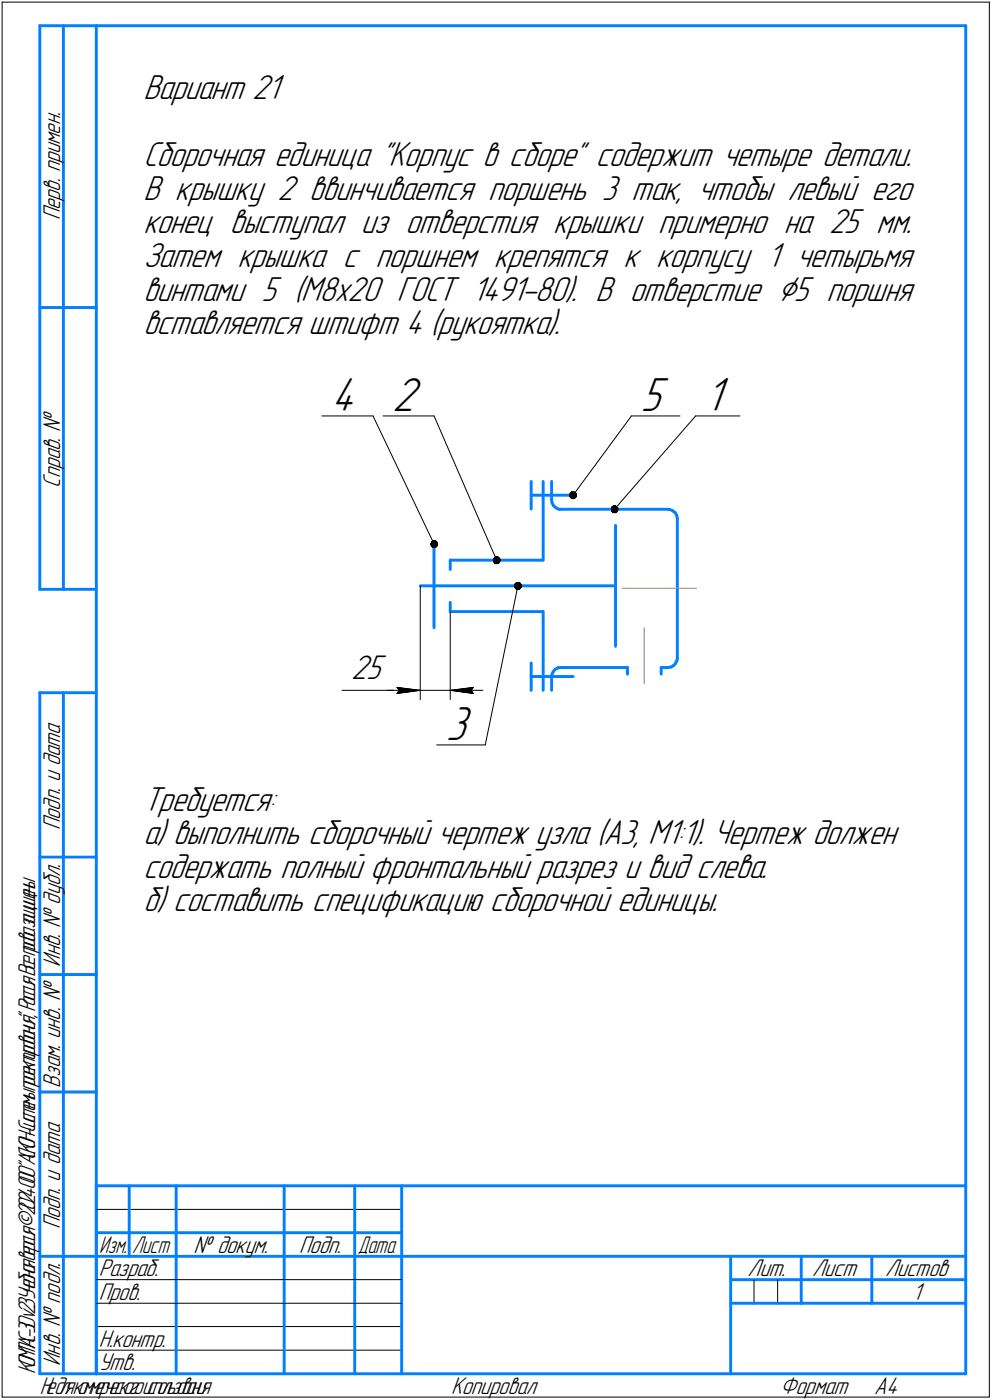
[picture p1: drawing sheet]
<svg xmlns="http://www.w3.org/2000/svg" width="211mm" height="298mm" viewBox="0 0 211 298" stroke-linecap="round" stroke-linejoin="round" font-family="sans-serif">
<g fill="none" stroke="#000" stroke-width=".21">
<path d="M.5 .5h210zM.5 .5v297zM210.5 .5v297zM68.5 88.6h10.9zM79.4 88.6l12.9 27.2zM81.5 88.6h10.8zM92.3 88.6l13.4 30.7zM134.3 88.6l-12.4 16.8zM134.3 88.6h10.4zM148 88.6l-17.3 19.8zM148 88.6h9.4zM89.4 124.7v24.3z"/>
<path d="M95.8 130.2v18.8zM110.2 124.7l-7 33.9zM72.8 147h11.6zM82.5 147h6.9zM84.4 147h5zM84.4 146.4l5 .6zM84.4 146.4l.5 .6zM84.4 147.7l5-.7zM84.9 147l-.5 .7zM89.4 147h6.4zM92.9 158.6h10.3zM95.8 147l4.9 .7z"/>
<path d="M95.8 147l4.9-.6zM95.8 147h6.9zM100.2 147l.5 .7zM100.7 146.4l-.5 .6zM20.5 257.5h65zM20.5 272.5h17zM20.5 277.5h17zM37.5 272.5h23zM37.5 277.5h23zM60.5 272.5h15zM60.5 277.5h15zM75.5 272.5h10z"/>
<path d="M75.5 277.5h10zM160.4 272.5v5zM165.4 272.5v5zM.5 297.5h210zM20.5 282.4h65zM20.5 287.5h65z"/>
</g>
<g fill="none" stroke="#0080ff" stroke-width=".62">
<path d="M8.5 5.5v120zM8.5 5.5h12zM13.5 5.5v120zM20.5 5.5h185zM20.5 5.5v287zM205.5 5.5v287zM8.5 65.5h12zM92.3 115.8v8.9zM95.8 119.3v1.9zM95.8 119.3h19.7zM113 102.5v5.9zM113 105.4h8.9z"/>
<path d="M115.5 102.5v16.8zM117.3 102.5v4zM117.3 106.5l.2 .6zM117.5 107.1l.3 .6zM117.8 107.7l.5 .4zM118.3 108.1l.6 .3zM118.9 108.4h.4zM119.3 108.4h22.8zM131 111.9v12.8zM142.1 108.4l.4 .1zM142.5 108.5l.6 .3zM143.1 108.8l.6 .4z"/>
<path d="M143.7 109.2l.3 .6zM144 109.8l.1 .6zM144.1 110.4v14.9zM8.5 125.5h12zM89.4 124.7h41.6zM92.3 124.7v9zM95.8 128.2v2zM95.8 130.2h19.7zM115.5 130.2v16.8zM131 124.7v12.9zM144.1 125.3v14.8zM8.5 147.5v145z"/>
<path d="M8.5 147.5h12zM13.5 147.5v145zM113 141.2v5.8zM113 144h8.9zM117.3 144.1v2.9zM117.4 143.7l-.1 .4zM117.7 143l-.3 .7zM118.1 142.5l.6-.3zM118.1 142.5l-.4 .5zM118.7 142.2l.6-.1zM119.3 142.1h14.2zM133.5 142.1v1.4z"/>
<path d="M140.7 142.1h1.4zM140.7 142.1v1.4zM142.1 142.1l.6-.1zM142.7 142l.7-.3zM143.8 141.2l-.4 .5zM144 140.5l-.2 .7zM144.1 140.1l-.1 .4zM8.5 182.5h12zM8.5 207.5h12zM8.5 232.5h12zM20.5 252.5h185zM20.5 252.5v40z"/>
<path d="M27.5 252.5v15zM37.5 252.5v25zM60.5 252.5v25zM75.5 252.5v25zM85.5 252.5v40zM8.5 267.5h12zM20.5 262.5h7zM20.5 267.5h7zM27.5 262.5h10zM27.5 267.5h10zM37.5 277.5v15zM37.5 262.5h23z"/>
<path d="M37.5 267.5h23zM60.5 277.5v15zM60.5 262.5h15zM60.5 267.5h15zM75.5 277.5v15zM75.5 262.5h10zM75.5 267.5h10zM85.5 267.5h120zM155.4 267.5v25zM155.4 272.5h15.1zM155.4 277.5h5zM160.4 277.5h5z"/>
<path d="M165.4 277.5h5.1zM170.5 267.5v10zM170.5 272.5h35zM170.5 277.5h15zM185.5 267.5v10zM185.5 277.5h20zM8.5 292.5h12zM20.5 292.5h185z"/>
</g>
<path d="M132.4 125.3h15.8zM137 133.7v11.8z" fill="none" stroke="#ff8000" stroke-width=".21"/>
<g fill="#fff" stroke="#fff" stroke-width=".21">
<path d="M150 79.8h5.4zM150 79.9h5.4zM150 79.9h5.4zM150 80h5.4zM150 80h5.4zM150 80.1h5.4zM150 80.2h5.4zM150 80.2h5.4zM150 80.3h5.4zM150 80.3h5.4zM150 80.4h5.4zM150 80.4h5.4zM150 80.5h5.4zM150 80.5h5.4zM150 80.6h5.4zM150 80.7h5.4zM150 80.7h5.4zM150 80.8h5.4zM150 80.8h5.4zM150 80.9h5.4zM150 80.9h5.4zM150 81h5.4zM150 81.1h5.4zM150 81.1h5.4zM150 81.2h5.4zM150 81.2h5.4zM150 81.3h5.4zM150 81.3h5.4zM150 81.4h5.4zM150 81.4h5.4zM150 81.5h5.4zM150 81.6h5.4zM150 81.6h5.4zM150 81.7h5.4zM150 81.7h5.4zM150 81.8h5.4zM150 81.8h5.4zM150 81.9h5.4zM150 82h5.4zM150 82h5.4zM150 82.1h5.4zM150 82.1h5.4zM150 82.2h5.4zM150 82.2h5.4zM150 82.3h5.4zM150 82.4h5.4zM150 82.4h5.4zM150 82.5h5.4zM150 82.5h5.4zM150 82.6h5.4zM150 82.6h5.4zM150 82.7h5.4zM150 82.7h5.4zM150 82.8h5.4zM150 82.9h5.4zM150 82.9h5.4zM150 83h5.4zM150 83h5.4zM150 83.1h5.4zM150 83.1h5.4zM150 83.2h5.4zM150 83.3h5.4zM150 83.3h5.4zM150 83.4h5.4zM150 83.4h5.4zM150 83.5h5.4zM150 83.5h5.4zM150 83.6h5.4zM150 83.7h5.4zM150 83.7h5.4zM150 83.8h5.4zM150 83.8h5.4zM150 83.9h5.4zM150 83.9h5.4zM150 84h5.4zM150 84h5.4zM150 84.1h5.4zM150 84.2h5.4zM150 84.2h5.4zM150 84.3h5.4zM150 84.3h5.4zM150 84.4h5.4zM150 84.4h5.4zM150 84.5h5.4zM150 84.6h5.4zM150 84.6h5.4zM150 84.7h5.4zM150 84.7h5.4zM150 84.8h5.4zM150 84.8h5.4zM150 84.9h5.4zM150 84.9h5.4zM150 85h5.4zM150 85.1h5.4zM150 85.1h5.4zM150 85.2h5.4zM150 85.2h5.4zM150 85.3h5.4zM150 85.3h5.4zM150 85.4h5.4zM150 85.5h5.4zM150 85.5h5.4zM150 85.6h5.4zM150 85.6h5.4zM150 85.7h5.4zM150 85.7h5.4zM150 85.8h5.4zM150 85.9h5.4zM150 85.9h5.4zM150 86h5.4zM150 86h5.4zM150 86.1h5.4zM150 86.1h5.4zM150 86.2h5.4zM150 86.2h5.4zM150 86.3h5.4zM150 86.4h5.4zM150 86.4h5.4zM150 86.5h5.4zM150 86.5h5.4zM150 86.6h5.4zM150 86.6h5.4zM150 86.7h5.4zM150 86.8h5.4zM150 86.8h5.4zM150 86.9h5.4zM150 86.9h5.4zM150 87h5.4zM150 87h5.4zM150 87.1h5.4zM150 87.2h5.4zM150 87.2h5.4zM150 87.3h5.4zM150 87.3h5.4zM150 87.4h5.4zM150 87.4h5.4zM150 87.5h5.4zM150 87.5h5.4zM150 87.6h5.4zM150 87.7h5.4zM150 87.7h5.4zM150 87.8h5.4zM150 87.8h5.4zM150 87.9h5.4zM150 87.9h5.4zM150 88h5.4zM150 88.1h5.4zM150 88.1h5.4zM150 88.2h5.4zM150 88.2h5.4zM150 88.3h5.4zM150 88.3h5.4zM150 88.4h5.4zM150 88.4h5.4zM150 88.5h5.4zM150 88.6h5.4zM150 88.6h5.4zM150 88.7h5.4zM150 88.7h5.4zM150 88.8h5.4zM150 88.8h5.4zM150 88.9h5.4zM150 89h5.4zM150 89h5.4zM150 89.1h5.4zM150 89.1h5.4zM150 89.2h5.4zM150 89.2h5.4zM150 89.3h5.4zM150 89.4h5.4zM150 89.4h5.4zM150 89.5h5.4zM150 89.5h5.4zM150 89.6h5.4zM150 89.6h5.4z"/>
<path d="M83.5 79.8h6.9zM83.5 79.9h6.9zM83.5 79.9h6.9zM83.5 80h6.9zM83.5 80h6.9zM83.5 80.1h6.9zM83.5 80.2h6.9zM83.5 80.2h6.9zM83.5 80.3h6.9zM83.5 80.3h6.9zM83.5 80.4h6.9zM83.5 80.4h6.9zM83.5 80.5h6.9zM83.5 80.5h6.9zM83.5 80.6h6.9zM83.5 80.7h6.9zM83.5 80.7h6.9zM83.5 80.8h6.9zM83.5 80.8h6.9zM83.5 80.9h6.9zM83.5 80.9h6.9zM83.5 81h6.9zM83.5 81.1h6.9zM83.5 81.1h6.9zM83.5 81.2h6.9zM83.5 81.2h6.9zM83.5 81.3h6.9zM83.5 81.3h6.9zM83.5 81.4h6.9zM83.5 81.4h6.9zM83.5 81.5h6.9zM83.5 81.6h6.9zM83.5 81.6h6.9zM83.5 81.7h6.9zM83.5 81.7h6.9zM83.5 81.8h6.9zM83.5 81.8h6.9zM83.5 81.9h6.9zM83.5 82h6.9zM83.5 82h6.9zM83.5 82.1h6.9zM83.5 82.1h6.9zM83.5 82.2h6.9zM83.5 82.2h6.9zM83.5 82.3h6.9zM83.5 82.4h6.9zM83.5 82.4h6.9zM83.5 82.5h6.9zM83.5 82.5h6.9zM83.5 82.6h6.9zM83.5 82.6h6.9zM83.5 82.7h6.9zM83.5 82.7h6.9zM83.5 82.8h6.9zM83.5 82.9h6.9zM83.5 82.9h6.9zM83.5 83h6.9zM83.5 83h6.9zM83.5 83.1h6.9zM83.5 83.1h6.9zM83.5 83.2h6.9zM83.5 83.3h6.9zM83.5 83.3h6.9zM83.5 83.4h6.9zM83.5 83.4h6.9zM83.5 83.5h6.9zM83.5 83.5h6.9zM83.5 83.6h6.9zM83.5 83.7h6.9zM83.5 83.7h6.9zM83.5 83.8h6.9zM83.5 83.8h6.9zM83.5 83.9h6.9zM83.5 83.9h6.9zM83.5 84h6.9zM83.5 84h6.9zM83.5 84.1h6.9zM83.5 84.2h6.9zM83.5 84.2h6.9zM83.5 84.3h6.9zM83.5 84.3h6.9zM83.5 84.4h6.9zM83.5 84.4h6.9zM83.5 84.5h6.9zM83.5 84.6h6.9zM83.5 84.6h6.9zM83.5 84.7h6.9zM83.5 84.7h6.9zM83.5 84.8h6.9zM83.5 84.8h6.9zM83.5 84.9h6.9zM83.5 84.9h6.9zM83.5 85h6.9zM83.5 85.1h6.9zM83.5 85.1h6.9zM83.5 85.2h6.9zM83.5 85.2h6.9zM83.5 85.3h6.9zM83.5 85.3h6.9zM83.5 85.4h6.9zM83.5 85.5h6.9zM83.5 85.5h6.9zM83.5 85.6h6.9zM83.5 85.6h6.9zM83.5 85.7h6.9zM83.5 85.7h6.9zM83.5 85.8h6.9zM83.5 85.9h6.9zM83.5 85.9h6.9zM83.5 86h6.9zM83.5 86h6.9zM83.5 86.1h6.9zM83.5 86.1h6.9zM83.5 86.2h6.9zM83.5 86.2h6.9zM83.5 86.3h6.9zM83.5 86.4h6.9zM83.5 86.4h6.9zM83.5 86.5h6.9zM83.5 86.5h6.9zM83.5 86.6h6.9zM83.5 86.6h6.9zM83.5 86.7h6.9zM83.5 86.8h6.9zM83.5 86.8h6.9zM83.5 86.9h6.9zM83.5 86.9h6.9zM83.5 87h6.9zM83.5 87h6.9zM83.5 87.1h6.9zM83.5 87.2h6.9zM83.5 87.2h6.9zM83.5 87.3h6.9zM83.5 87.3h6.9zM83.5 87.4h6.9zM83.5 87.4h6.9zM83.5 87.5h6.9zM83.5 87.5h6.9zM83.5 87.6h6.9zM83.5 87.7h6.9zM83.5 87.7h6.9zM83.5 87.8h6.9zM83.5 87.8h6.9zM83.5 87.9h6.9zM83.5 87.9h6.9zM83.5 88h6.9zM83.5 88.1h6.9zM83.5 88.1h6.9zM83.5 88.2h6.9zM83.5 88.2h6.9zM83.5 88.3h6.9zM83.5 88.3h6.9zM83.5 88.4h6.9zM83.5 88.4h6.9zM83.5 88.5h6.9zM83.5 88.6h6.9zM83.5 88.6h6.9zM83.5 88.7h6.9zM83.5 88.7h6.9zM83.5 88.8h6.9zM83.5 88.8h6.9zM83.5 88.9h6.9zM83.5 89h6.9zM83.5 89h6.9zM83.5 89.1h6.9zM83.5 89.1h6.9zM83.5 89.2h6.9zM83.5 89.2h6.9zM83.5 89.3h6.9zM83.5 89.4h6.9zM83.5 89.4h6.9zM83.5 89.5h6.9zM83.5 89.5h6.9zM83.5 89.6h6.9zM83.5 89.6h6.9z"/>
<path d="M94.9 149.9h6.4zM94.9 149.9h6.4zM94.9 150h6.4zM94.9 150h6.4zM94.9 150.1h6.4zM94.9 150.1h6.4zM94.9 150.2h6.4zM94.9 150.3h6.4zM94.9 150.3h6.4zM94.9 150.4h6.4zM94.9 150.4h6.4zM94.9 150.5h6.4zM94.9 150.5h6.4zM94.9 150.6h6.4zM94.9 150.7h6.4zM94.9 150.7h6.4zM94.9 150.8h6.4zM94.9 150.8h6.4zM94.9 150.9h6.4zM94.9 150.9h6.4zM94.9 151h6.4zM94.9 151h6.4zM94.9 151.1h6.4zM94.9 151.2h6.4zM94.9 151.2h6.4zM94.9 151.3h6.4zM94.9 151.3h6.4zM94.9 151.4h6.4zM94.9 151.4h6.4zM94.9 151.5h6.4zM94.9 151.6h6.4zM94.9 151.6h6.4zM94.9 151.7h6.4zM94.9 151.7h6.4zM94.9 151.8h6.4zM94.9 151.8h6.4zM94.9 151.9h6.4zM94.9 151.9h6.4zM94.9 152h6.4zM94.9 152.1h6.4zM94.9 152.1h6.4zM94.9 152.2h6.4zM94.9 152.2h6.4zM94.9 152.3h6.4zM94.9 152.3h6.4zM94.9 152.4h6.4zM94.9 152.5h6.4zM94.9 152.5h6.4zM94.9 152.6h6.4zM94.9 152.6h6.4zM94.9 152.7h6.4zM94.9 152.7h6.4zM94.9 152.8h6.4zM94.9 152.9h6.4zM94.9 152.9h6.4zM94.9 153h6.4zM94.9 153h6.4zM94.9 153.1h6.4zM94.9 153.1h6.4zM94.9 153.2h6.4zM94.9 153.2h6.4zM94.9 153.3h6.4zM94.9 153.4h6.4zM94.9 153.4h6.4zM94.9 153.5h6.4zM94.9 153.5h6.4zM94.9 153.6h6.4zM94.9 153.6h6.4zM94.9 153.7h6.4zM94.9 153.8h6.4zM94.9 153.8h6.4zM94.9 153.9h6.4zM94.9 153.9h6.4zM94.9 154h6.4zM94.9 154h6.4zM94.9 154.1h6.4zM94.9 154.1h6.4zM94.9 154.2h6.4zM94.9 154.3h6.4zM94.9 154.3h6.4zM94.9 154.4h6.4zM94.9 154.4h6.4zM94.9 154.5h6.4zM94.9 154.5h6.4zM94.9 154.6h6.4zM94.9 154.7h6.4zM94.9 154.7h6.4zM94.9 154.8h6.4zM94.9 154.8h6.4zM94.9 154.9h6.4zM94.9 154.9h6.4zM94.9 155h6.4zM94.9 155.1h6.4zM94.9 155.1h6.4zM94.9 155.2h6.4zM94.9 155.2h6.4zM94.9 155.3h6.4zM94.9 155.3h6.4zM94.9 155.4h6.4zM94.9 155.4h6.4zM94.9 155.5h6.4zM94.9 155.6h6.4zM94.9 155.6h6.4zM94.9 155.7h6.4zM94.9 155.7h6.4zM94.9 155.8h6.4zM94.9 155.8h6.4zM94.9 155.9h6.4zM94.9 156h6.4zM94.9 156h6.4zM94.9 156.1h6.4zM94.9 156.1h6.4zM94.9 156.2h6.4zM94.9 156.2h6.4zM94.9 156.3h6.4zM94.9 156.4h6.4zM94.9 156.4h6.4zM94.9 156.5h6.4zM94.9 156.5h6.4zM94.9 156.6h6.4zM94.9 156.6h6.4zM94.9 156.7h6.4zM94.9 156.7h6.4zM94.9 156.8h6.4zM94.9 156.9h6.4zM94.9 156.9h6.4zM94.9 157h6.4zM94.9 157h6.4zM94.9 157.1h6.4zM94.9 157.1h6.4zM94.9 157.2h6.4zM94.9 157.3h6.4zM94.9 157.3h6.4zM94.9 157.4h6.4zM94.9 157.4h6.4zM94.9 157.5h6.4zM94.9 157.5h6.4zM94.9 157.6h6.4zM94.9 157.6h6.4zM94.9 157.7h6.4zM94.9 157.8h6.4zM94.9 157.8h6.4zM94.9 157.9h6.4zM94.9 157.9h6.4zM94.9 158h6.4zM94.9 158h6.4zM94.9 158.1h6.4zM94.9 158.2h6.4zM94.9 158.2h6.4zM94.9 158.3h6.4zM94.9 158.3h6.4zM94.9 158.4h6.4zM94.9 158.4h6.4zM94.9 158.5h6.4zM94.9 158.6h6.4zM94.9 158.6h6.4zM94.9 158.7h6.4zM94.9 158.7h6.4zM94.9 158.8h6.4zM94.9 158.8h6.4zM94.9 158.9h6.4zM94.9 158.9h6.4zM94.9 159h6.4zM94.9 159.1h6.4zM94.9 159.1h6.4zM94.9 159.2h6.4zM94.9 159.2h6.4zM94.9 159.3h6.4zM94.9 159.3h6.4zM94.9 159.4h6.4zM94.9 159.5h6.4zM94.9 159.5h6.4zM94.9 159.6h6.4zM94.9 159.6h6.4zM94.9 159.7h6.4z"/>
<path d="M70.5 79.8h6.9zM70.5 79.9h6.9zM70.5 79.9h6.9zM70.5 80h6.9zM70.5 80h6.9zM70.5 80.1h6.9zM70.5 80.2h6.9zM70.5 80.2h6.9zM70.5 80.3h6.9zM70.5 80.3h6.9zM70.5 80.4h6.9zM70.5 80.4h6.9zM70.5 80.5h6.9zM70.5 80.5h6.9zM70.5 80.6h6.9zM70.5 80.7h6.9zM70.5 80.7h6.9zM70.5 80.8h6.9zM70.5 80.8h6.9zM70.5 80.9h6.9zM70.5 80.9h6.9zM70.5 81h6.9zM70.5 81.1h6.9zM70.5 81.1h6.9zM70.5 81.2h6.9zM70.5 81.2h6.9zM70.5 81.3h6.9zM70.5 81.3h6.9zM70.5 81.4h6.9zM70.5 81.4h6.9zM70.5 81.5h6.9zM70.5 81.6h6.9zM70.5 81.6h6.9zM70.5 81.7h6.9zM70.5 81.7h6.9zM70.5 81.8h6.9zM70.5 81.8h6.9zM70.5 81.9h6.9zM70.5 82h6.9zM70.5 82h6.9zM70.5 82.1h6.9zM70.5 82.1h6.9zM70.5 82.2h6.9zM70.5 82.2h6.9zM70.5 82.3h6.9zM70.5 82.4h6.9zM70.5 82.4h6.9zM70.5 82.5h6.9zM70.5 82.5h6.9zM70.5 82.6h6.9zM70.5 82.6h6.9zM70.5 82.7h6.9zM70.5 82.7h6.9zM70.5 82.8h6.9zM70.5 82.9h6.9zM70.5 82.9h6.9zM70.5 83h6.9zM70.5 83h6.9zM70.5 83.1h6.9zM70.5 83.1h6.9zM70.5 83.2h6.9zM70.5 83.3h6.9zM70.5 83.3h6.9zM70.5 83.4h6.9zM70.5 83.4h6.9zM70.5 83.5h6.9zM70.5 83.5h6.9zM70.5 83.6h6.9zM70.5 83.7h6.9zM70.5 83.7h6.9zM70.5 83.8h6.9zM70.5 83.8h6.9zM70.5 83.9h6.9zM70.5 83.9h6.9zM70.5 84h6.9zM70.5 84h6.9zM70.5 84.1h6.9zM70.5 84.2h6.9zM70.5 84.2h6.9zM70.5 84.3h6.9zM70.5 84.3h6.9zM70.5 84.4h6.9zM70.5 84.4h6.9zM70.5 84.5h6.9zM70.5 84.6h6.9zM70.5 84.6h6.9zM70.5 84.7h6.9zM70.5 84.7h6.9zM70.5 84.8h6.9zM70.5 84.8h6.9zM70.5 84.9h6.9zM70.5 84.9h6.9zM70.5 85h6.9zM70.5 85.1h6.9zM70.5 85.1h6.9zM70.5 85.2h6.9zM70.5 85.2h6.9zM70.5 85.3h6.9zM70.5 85.3h6.9zM70.5 85.4h6.9zM70.5 85.5h6.9zM70.5 85.5h6.9zM70.5 85.6h6.9zM70.5 85.6h6.9zM70.5 85.7h6.9zM70.5 85.7h6.9zM70.5 85.8h6.9zM70.5 85.9h6.9zM70.5 85.9h6.9zM70.5 86h6.9zM70.5 86h6.9zM70.5 86.1h6.9zM70.5 86.1h6.9zM70.5 86.2h6.9zM70.5 86.2h6.9zM70.5 86.3h6.9zM70.5 86.4h6.9zM70.5 86.4h6.9zM70.5 86.5h6.9zM70.5 86.5h6.9zM70.5 86.6h6.9zM70.5 86.6h6.9zM70.5 86.7h6.9zM70.5 86.8h6.9zM70.5 86.8h6.9zM70.5 86.9h6.9zM70.5 86.9h6.9zM70.5 87h6.9zM70.5 87h6.9zM70.5 87.1h6.9zM70.5 87.2h6.9zM70.5 87.2h6.9zM70.5 87.3h6.9zM70.5 87.3h6.9zM70.5 87.4h6.9zM70.5 87.4h6.9zM70.5 87.5h6.9zM70.5 87.5h6.9zM70.5 87.6h6.9zM70.5 87.7h6.9zM70.5 87.7h6.9zM70.5 87.8h6.9zM70.5 87.8h6.9zM70.5 87.9h6.9zM70.5 87.9h6.9zM70.5 88h6.9zM70.5 88.1h6.9zM70.5 88.1h6.9zM70.5 88.2h6.9zM70.5 88.2h6.9zM70.5 88.3h6.9zM70.5 88.3h6.9zM70.5 88.4h6.9zM70.5 88.4h6.9zM70.5 88.5h6.9zM70.5 88.6h6.9zM70.5 88.6h6.9zM70.5 88.7h6.9zM70.5 88.7h6.9zM70.5 88.8h6.9zM70.5 88.8h6.9zM70.5 88.9h6.9zM70.5 89h6.9zM70.5 89h6.9zM70.5 89.1h6.9zM70.5 89.1h6.9zM70.5 89.2h6.9zM70.5 89.2h6.9zM70.5 89.3h6.9zM70.5 89.4h6.9zM70.5 89.4h6.9zM70.5 89.5h6.9zM70.5 89.5h6.9zM70.5 89.6h6.9zM70.5 89.6h6.9z"/>
<path d="M136.3 79.8h6.4zM136.3 79.9h6.4zM136.3 79.9h6.4zM136.3 80h6.4zM136.3 80h6.4zM136.3 80.1h6.4zM136.3 80.2h6.4zM136.3 80.2h6.4zM136.3 80.3h6.4zM136.3 80.3h6.4zM136.3 80.4h6.4zM136.3 80.4h6.4zM136.3 80.5h6.4zM136.3 80.5h6.4zM136.3 80.6h6.4zM136.3 80.7h6.4zM136.3 80.7h6.4zM136.3 80.8h6.4zM136.3 80.8h6.4zM136.3 80.9h6.4zM136.3 80.9h6.4zM136.3 81h6.4zM136.3 81.1h6.4zM136.3 81.1h6.4zM136.3 81.2h6.4zM136.3 81.2h6.4zM136.3 81.3h6.4zM136.3 81.3h6.4zM136.3 81.4h6.4zM136.3 81.4h6.4zM136.3 81.5h6.4zM136.3 81.6h6.4zM136.3 81.6h6.4zM136.3 81.7h6.4zM136.3 81.7h6.4zM136.3 81.8h6.4zM136.3 81.8h6.4zM136.3 81.9h6.4zM136.3 82h6.4zM136.3 82h6.4zM136.3 82.1h6.4zM136.3 82.1h6.4zM136.3 82.2h6.4zM136.3 82.2h6.4zM136.3 82.3h6.4zM136.3 82.4h6.4zM136.3 82.4h6.4zM136.3 82.5h6.4zM136.3 82.5h6.4zM136.3 82.6h6.4zM136.3 82.6h6.4zM136.3 82.7h6.4zM136.3 82.7h6.4zM136.3 82.8h6.4zM136.3 82.9h6.4zM136.3 82.9h6.4zM136.3 83h6.4zM136.3 83h6.4zM136.3 83.1h6.4zM136.3 83.1h6.4zM136.3 83.2h6.4zM136.3 83.3h6.4zM136.3 83.3h6.4zM136.3 83.4h6.4zM136.3 83.4h6.4zM136.3 83.5h6.4zM136.3 83.5h6.4zM136.3 83.6h6.4zM136.3 83.7h6.4zM136.3 83.7h6.4zM136.3 83.8h6.4zM136.3 83.8h6.4zM136.3 83.9h6.4zM136.3 83.9h6.4zM136.3 84h6.4zM136.3 84h6.4zM136.3 84.1h6.4zM136.3 84.2h6.4zM136.3 84.2h6.4zM136.3 84.3h6.4zM136.3 84.3h6.4zM136.3 84.4h6.4zM136.3 84.4h6.4zM136.3 84.5h6.4zM136.3 84.6h6.4zM136.3 84.6h6.4zM136.3 84.7h6.4zM136.3 84.7h6.4zM136.3 84.8h6.4zM136.3 84.8h6.4zM136.3 84.9h6.4zM136.3 84.9h6.4zM136.3 85h6.4zM136.3 85.1h6.4zM136.3 85.1h6.4zM136.3 85.2h6.4zM136.3 85.2h6.4zM136.3 85.3h6.4zM136.3 85.3h6.4zM136.3 85.4h6.4zM136.3 85.5h6.4zM136.3 85.5h6.4zM136.3 85.6h6.4zM136.3 85.6h6.4zM136.3 85.7h6.4zM136.3 85.7h6.4zM136.3 85.8h6.4zM136.3 85.9h6.4zM136.3 85.9h6.4zM136.3 86h6.4zM136.3 86h6.4zM136.3 86.1h6.4zM136.3 86.1h6.4zM136.3 86.2h6.4zM136.3 86.2h6.4zM136.3 86.3h6.4zM136.3 86.4h6.4zM136.3 86.4h6.4zM136.3 86.5h6.4zM136.3 86.5h6.4zM136.3 86.6h6.4zM136.3 86.6h6.4zM136.3 86.7h6.4zM136.3 86.8h6.4zM136.3 86.8h6.4zM136.3 86.9h6.4zM136.3 86.9h6.4zM136.3 87h6.4zM136.3 87h6.4zM136.3 87.1h6.4zM136.3 87.2h6.4zM136.3 87.2h6.4zM136.3 87.3h6.4zM136.3 87.3h6.4zM136.3 87.4h6.4zM136.3 87.4h6.4zM136.3 87.5h6.4zM136.3 87.5h6.4zM136.3 87.6h6.4zM136.3 87.7h6.4zM136.3 87.7h6.4zM136.3 87.8h6.4zM136.3 87.8h6.4zM136.3 87.9h6.4zM136.3 87.9h6.4zM136.3 88h6.4zM136.3 88.1h6.4zM136.3 88.1h6.4zM136.3 88.2h6.4zM136.3 88.2h6.4zM136.3 88.3h6.4zM136.3 88.3h6.4zM136.3 88.4h6.4zM136.3 88.4h6.4zM136.3 88.5h6.4zM136.3 88.6h6.4zM136.3 88.6h6.4zM136.3 88.7h6.4zM136.3 88.7h6.4zM136.3 88.8h6.4zM136.3 88.8h6.4zM136.3 88.9h6.4zM136.3 89h6.4zM136.3 89h6.4zM136.3 89.1h6.4zM136.3 89.1h6.4zM136.3 89.2h6.4zM136.3 89.2h6.4zM136.3 89.3h6.4zM136.3 89.4h6.4zM136.3 89.4h6.4zM136.3 89.5h6.4zM136.3 89.5h6.4zM136.3 89.6h6.4zM136.3 89.6h6.4z"/>
<path d="M74.7 139h7.7zM74.7 139h7.7zM74.7 139.1h7.7zM74.7 139.1h7.7zM74.7 139.2h7.7zM74.7 139.2h7.7zM74.7 139.3h7.7zM74.7 139.4h7.7zM74.7 139.4h7.7zM74.7 139.5h7.7zM74.7 139.5h7.7zM74.7 139.6h7.7zM74.7 139.6h7.7zM74.7 139.7h7.7zM74.7 139.8h7.7zM74.7 139.8h7.7zM74.7 139.9h7.7zM74.7 139.9h7.7zM74.7 140h7.7zM74.7 140h7.7zM74.7 140.1h7.7zM74.7 140.2h7.7zM74.7 140.2h7.7zM74.7 140.3h7.7zM74.7 140.3h7.7zM74.7 140.4h7.7zM74.7 140.4h7.7zM74.7 140.5h7.7zM74.7 140.5h7.7zM74.7 140.6h7.7zM74.7 140.7h7.7zM74.7 140.7h7.7zM74.7 140.8h7.7zM74.7 140.8h7.7zM74.7 140.9h7.7zM74.7 140.9h7.7zM74.7 141h7.7zM74.7 141.1h7.7zM74.7 141.1h7.7zM74.7 141.2h7.7zM74.7 141.2h7.7zM74.7 141.3h7.7zM74.7 141.3h7.7zM74.7 141.4h7.7zM74.7 141.4h7.7zM74.7 141.5h7.7zM74.7 141.6h7.7zM74.7 141.6h7.7zM74.7 141.7h7.7zM74.7 141.7h7.7zM74.7 141.8h7.7zM74.7 141.8h7.7zM74.7 141.9h7.7zM74.7 142h7.7zM74.7 142h7.7zM74.7 142.1h7.7zM74.7 142.1h7.7zM74.7 142.2h7.7zM74.7 142.2h7.7zM74.7 142.3h7.7zM74.7 142.4h7.7zM74.7 142.4h7.7zM74.7 142.5h7.7zM74.7 142.5h7.7zM74.7 142.6h7.7zM74.7 142.6h7.7zM74.7 142.7h7.7zM74.7 142.7h7.7zM74.7 142.8h7.7zM74.7 142.9h7.7zM74.7 142.9h7.7zM74.7 143h7.7zM74.7 143h7.7zM74.7 143.1h7.7zM74.7 143.1h7.7zM74.7 143.2h7.7zM74.7 143.3h7.7zM74.7 143.3h7.7zM74.7 143.4h7.7zM74.7 143.4h7.7zM74.7 143.5h7.7zM74.7 143.5h7.7zM74.7 143.6h7.7zM74.7 143.7h7.7zM74.7 143.7h7.7zM74.7 143.8h7.7zM74.7 143.8h7.7zM74.7 143.9h7.7zM74.7 143.9h7.7zM74.7 144h7.7zM74.7 144h7.7zM74.7 144.1h7.7zM74.7 144.2h7.7zM74.7 144.2h7.7zM74.7 144.3h7.7zM74.7 144.3h7.7zM74.7 144.4h7.7zM74.7 144.4h7.7zM74.7 144.5h7.7zM74.7 144.6h7.7zM74.7 144.6h7.7zM74.7 144.7h7.7zM74.7 144.7h7.7zM74.7 144.8h7.7zM74.7 144.8h7.7zM74.7 144.9h7.7zM74.7 144.9h7.7zM74.7 145h7.7zM74.7 145.1h7.7zM74.7 145.1h7.7zM74.7 145.2h7.7zM74.7 145.2h7.7zM74.7 145.3h7.7zM74.7 145.3h7.7zM74.7 145.4h7.7zM74.7 145.5h7.7zM74.7 145.5h7.7zM74.7 145.6h7.7zM74.7 145.6h7.7zM74.7 145.7h7.7zM74.7 145.7h7.7zM74.7 145.8h7.7zM74.7 145.9h7.7zM74.7 145.9h7.7zM74.7 146h7.7z"/>
<path d="M100.8 145.9h.4zM100.3 145.9h.9zM99.9 146h1.3zM99.4 146h1.8zM98.9 146.1h2.3zM98.5 146.1h2.7zM98 146.2h3.2zM97.5 146.2h3.7zM97.4 146.3h3.8zM97.3 146.4h3.9zM97.1 146.4h4.1zM97 146.5h4.2zM96.9 146.5h4.3zM96.7 146.6h4.5zM96.6 146.6h4.6zM96.5 146.7h4.7zM96.4 146.8h4.8zM96.2 146.8h5zM96.1 146.9h5.1zM96 146.9h5.2zM95.8 147h5.4zM96 147h5.2zM96.1 147.1h5.1zM96.2 147.2h5zM96.4 147.2h4.8zM96.5 147.3h4.7zM96.6 147.3h4.6zM96.7 147.4h4.5zM96.9 147.4h4.3zM97 147.5h4.2zM97.1 147.5h4.1zM97.3 147.6h3.9zM97.4 147.7h3.8zM97.5 147.7h3.7zM98 147.8h3.2zM98.4 147.8h2.8zM98.8 147.9h2.4zM99.2 147.9h2zM99.6 148h1.6zM100 148.1h1.2zM100.4 148.1h.8zM100.8 148.2h.4z"/>
<path d="M83.9 145.9h.5zM83.9 145.9h1zM83.9 146h1.4zM83.9 146h1.9zM83.9 146.1h2.3zM83.9 146.1h2.8zM83.9 146.2h3.3zM83.9 146.2h3.7zM83.9 146.3h3.9zM83.9 146.4h4zM83.9 146.4h4.2zM83.9 146.5h4.3zM83.9 146.5h4.4zM83.9 146.6h4.5zM83.9 146.6h4.7zM83.9 146.7h4.8zM83.9 146.8h5zM83.9 146.8h5.1zM83.9 146.9h5.3zM83.9 146.9h5.4zM83.9 147h5.5zM83.9 147h5.4zM83.9 147.1h5.3zM83.9 147.2h5.1zM83.9 147.2h5zM83.9 147.3h4.8zM83.9 147.3h4.7zM83.9 147.4h4.5zM83.9 147.4h4.4zM83.9 147.5h4.3zM83.9 147.5h4.2zM83.9 147.6h4zM83.9 147.7h3.9zM83.9 147.7h3.7zM83.9 147.8h3.3zM83.9 147.8h2.9zM83.9 147.9h2.5zM83.9 147.9h2.1zM83.9 148h1.7zM83.9 148.1h1.3zM83.9 148.1h.9zM83.9 148.2h.5z"/>
</g>
<g fill="#000" stroke="#000" stroke-width=".21">
<path d="M92.2 115.1h.4zM92 115.1h.7zM91.9 115.2h.9zM91.9 115.3h1zM91.8 115.3h1.1zM91.8 115.4h1.2zM91.7 115.4h1.3zM91.7 115.5h1.4zM91.7 115.5h1.4zM91.7 115.6h1.4zM91.7 115.7h1.4zM91.6 115.7h1.6zM91.6 115.8h1.6zM91.6 115.8h1.6zM91.6 115.9h1.6zM91.6 115.9h1.6zM91.6 116h1.6zM91.7 116h1.4zM91.7 116.1h1.4zM91.7 116.2h1.4zM91.7 116.2h1.4zM91.7 116.3h1.3zM91.8 116.3h1.2zM91.8 116.4h1.1zM91.9 116.4h1zM91.9 116.5h.9zM92.1 116.6h.6zM92.2 116.6h.4z"/>
<path d="M105.4 118.5h.5zM105.3 118.6h.8zM105.3 118.6h.8zM105.2 118.7h1zM105.2 118.8h1zM105 118.8h1.3zM105 118.9h1.3zM105 118.9h1.4zM105 119h1.4zM105 119h1.4zM104.9 119.1h1.6zM104.9 119.2h1.6zM104.9 119.2h1.6zM104.9 119.3h1.6zM104.9 119.3h1.6zM104.9 119.4h1.6zM104.9 119.4h1.6zM104.9 119.5h1.5zM104.9 119.5h1.5zM104.9 119.6h1.5zM105 119.7h1.4zM105 119.7h1.3zM105.1 119.8h1.2zM105.2 119.8h1zM105.2 119.9h1zM105.2 119.9h.9zM105.4 120h.7z"/>
<path d="M121.6 104.7h.5zM121.5 104.8h.8zM121.5 104.8h.9zM121.4 104.9h1zM121.4 104.9h1.1zM121.2 105h1.3zM121.2 105h1.4zM121.2 105.1h1.5zM121.2 105.2h1.5zM121.2 105.2h1.5zM121.1 105.3h1.6zM121.1 105.3h1.6zM121.1 105.4h1.6zM121.1 105.4h1.6zM121.1 105.5h1.6zM121.1 105.6h1.6zM121.2 105.6h1.5zM121.2 105.7h1.5zM121.2 105.7h1.5zM121.2 105.8h1.5zM121.2 105.8h1.4zM121.3 105.9h1.2zM121.4 105.9h1.1zM121.4 106h1zM121.5 106.1h.9zM121.5 106.1h.8zM121.7 106.2h.4z"/>
<path d="M130.4 107.7h.6zM130.4 107.8h.7zM130.3 107.8h.9zM130.2 107.9h1zM130.1 107.9h1.2zM130.1 108h1.2zM130.1 108h1.3zM130 108.1h1.5zM130 108.1h1.5zM130 108.2h1.5zM130 108.3h1.5zM129.9 108.3h1.6zM130 108.4h1.5zM130 108.4h1.5zM130 108.5h1.5zM130 108.5h1.5zM130 108.6h1.5zM130 108.7h1.5zM130 108.7h1.5zM130 108.8h1.5zM130 108.8h1.5zM130.1 108.9h1.3zM130.2 108.9h1.1zM130.2 109h1.1zM130.3 109.1h.9zM130.3 109.1h.9zM130.5 109.2h.6z"/>
<path d="M109.8 124h.7zM109.8 124.1h.8zM109.7 124.1h1zM109.7 124.2h1zM109.6 124.2h1.2zM109.5 124.3h1.3zM109.5 124.3h1.4zM109.5 124.4h1.4zM109.5 124.5h1.4zM109.4 124.5h1.6zM109.4 124.6h1.6zM109.4 124.6h1.6zM109.4 124.7h1.6zM109.4 124.7h1.6zM109.4 124.8h1.6zM109.4 124.9h1.6zM109.4 124.9h1.6zM109.4 125h1.6zM109.4 125h1.5zM109.4 125.1h1.5zM109.5 125.1h1.4zM109.6 125.2h1.3zM109.6 125.3h1.2zM109.7 125.3h1zM109.7 125.4h1zM109.7 125.4h.9zM109.9 125.5h.7z"/>
<path d="M84.5 146.4h.4zM84.6 146.5h.7zM84.6 146.5h1.2zM84.7 146.6h1.5zM84.7 146.6h2zM84.7 146.7h2.5zM84.8 146.8h2.8zM84.8 146.8h3.3zM84.9 146.9h3.6zM84.9 146.9h4.1z"/>
<path d="M84.9 147h4.5zM84.9 147h4.1zM84.9 147.1h3.7zM84.8 147.2h3.4zM84.8 147.2h3zM84.8 147.3h2.6zM84.7 147.3h2.2zM84.7 147.4h1.8zM84.6 147.4h1.5zM84.6 147.5h1.1zM84.6 147.5h.7zM84.5 147.6h.4z"/>
<path d="M95.8 147h4.4zM96.2 147h4.1zM96.6 147.1h3.8zM97 147.2h3.4zM97.4 147.2h3zM97.9 147.3h2.6zM98.3 147.3h2.2zM98.7 147.4h1.8zM99.1 147.4h1.5zM99.5 147.5h1.1zM99.9 147.5h.7zM100.3 147.6h.4z"/>
<path d="M100.3 146.4h.4zM99.9 146.5h.7zM99.4 146.5h1.2zM98.9 146.6h1.7zM98.5 146.6h2zM98 146.7h2.5zM97.6 146.8h2.8zM97.1 146.8h3.3zM96.7 146.9h3.7zM96.2 146.9h4.1z"/>
</g>
<g font-size="10.8">
<text x="70.5" y="87.6">4</text>
<text x="83.5" y="87.6">2</text>
<text x="136.3" y="87.6">5</text>
<text x="150" y="87.6">1</text>
<text x="94.9" y="157.6">3</text>
</g>
<g font-size="7.8">
<text x="30.5" y="21.1">Вариант 21</text>
<text x="30.5" y="35.4">Сборочная единица &quot;Корпус в сборе&quot; содержит четыре детали.</text>
<text x="30.5" y="42.5">В крышку 2 ввинчивается поршень 3 так, чтобы левый его</text>
<text x="30.5" y="49.6">конец выступал из отверстия крышки примерно на 25 мм.</text>
<text x="30.5" y="56.8">Затем крышка с поршнем крепятся к корпусу 1 четырьмя</text>
<text x="30.5" y="64">винтами 5 (М8х20 ГОСТ 1491-80). В отверстие ⌀5 поршня</text>
<text x="30.5" y="71.2">вставляется штифт 4 (рукоятка).</text>
<text x="30.5" y="172.6">Требуется:</text>
<text x="30.5" y="179.7">а) выполнить сборочный чертеж узла (А3, М1:1). Чертеж должен</text>
<text x="30.5" y="186.9">содержать полный фронтальный разрез и вид слева.</text>
<text x="30.5" y="194">б) составить спецификацию сборочной единицы.</text>
</g>
<text font-size="7.7" x="74.7" y="144.5">25</text>
<g font-size="5.5">
<text x="12.8" y="46.9" transform="rotate(-90 12.8 46.9)">Перв. примен.</text>
<text x="12.8" y="103.8" transform="rotate(-90 12.8 103.8)">Справ. №</text>
<text x="12.8" y="176.7" transform="rotate(-90 12.8 176.7)">Подп. и дата</text>
<text x="12.8" y="205.8" transform="rotate(-90 12.8 205.8)">Инв. № дубл.</text>
<text x="12.8" y="231.6" transform="rotate(-90 12.8 231.6)">Взам. инв. №</text>
<text x="12.8" y="261.7" transform="rotate(-90 12.8 261.7)">Подп. и дата</text>
<text x="41.2" y="266.8">№ докум.</text>
<text x="63.6" y="266.8">Подп.</text>
<text x="21" y="271.8">Разраб.</text>
<text x="159.1" y="271.8">Лит.</text>
<text x="172.8" y="271.8">Лист</text>
<text x="188.3" y="271.8">Листов</text>
<text x="21" y="276.8">Пров.</text>
<text x="194.1" y="276.8">1</text>
<text x="21" y="286.8">Н.контр.</text>
<text x="12.8" y="290.8" transform="rotate(-90 12.8 290.8)">Инв. № подл.</text>
<text x="21" y="291.8">Утв.</text>
<text x="96" y="296.8">Копировал</text>
<text x="166" y="296.8">Формат</text>
<text x="186" y="296.8">A4</text>
</g>
<g font-size="5.4">
<text x="21.1" y="266.8">Изм.</text>
<text x="28.1" y="266.8">Лист</text>
<text x="76.1" y="266.8">Дата</text>
<text x="7.5" y="292.5" transform="rotate(-90 7.5 292.5)">КОМПАС-3Dv23Учебнаяверсия©2024ООО&quot;АСКОН-Системыпроектирования&quot;,Россия.Всеправазащищены.</text>
<text x="8.5" y="296.7">Недлякоммерческогоиспользования</text>
</g>
</svg>
